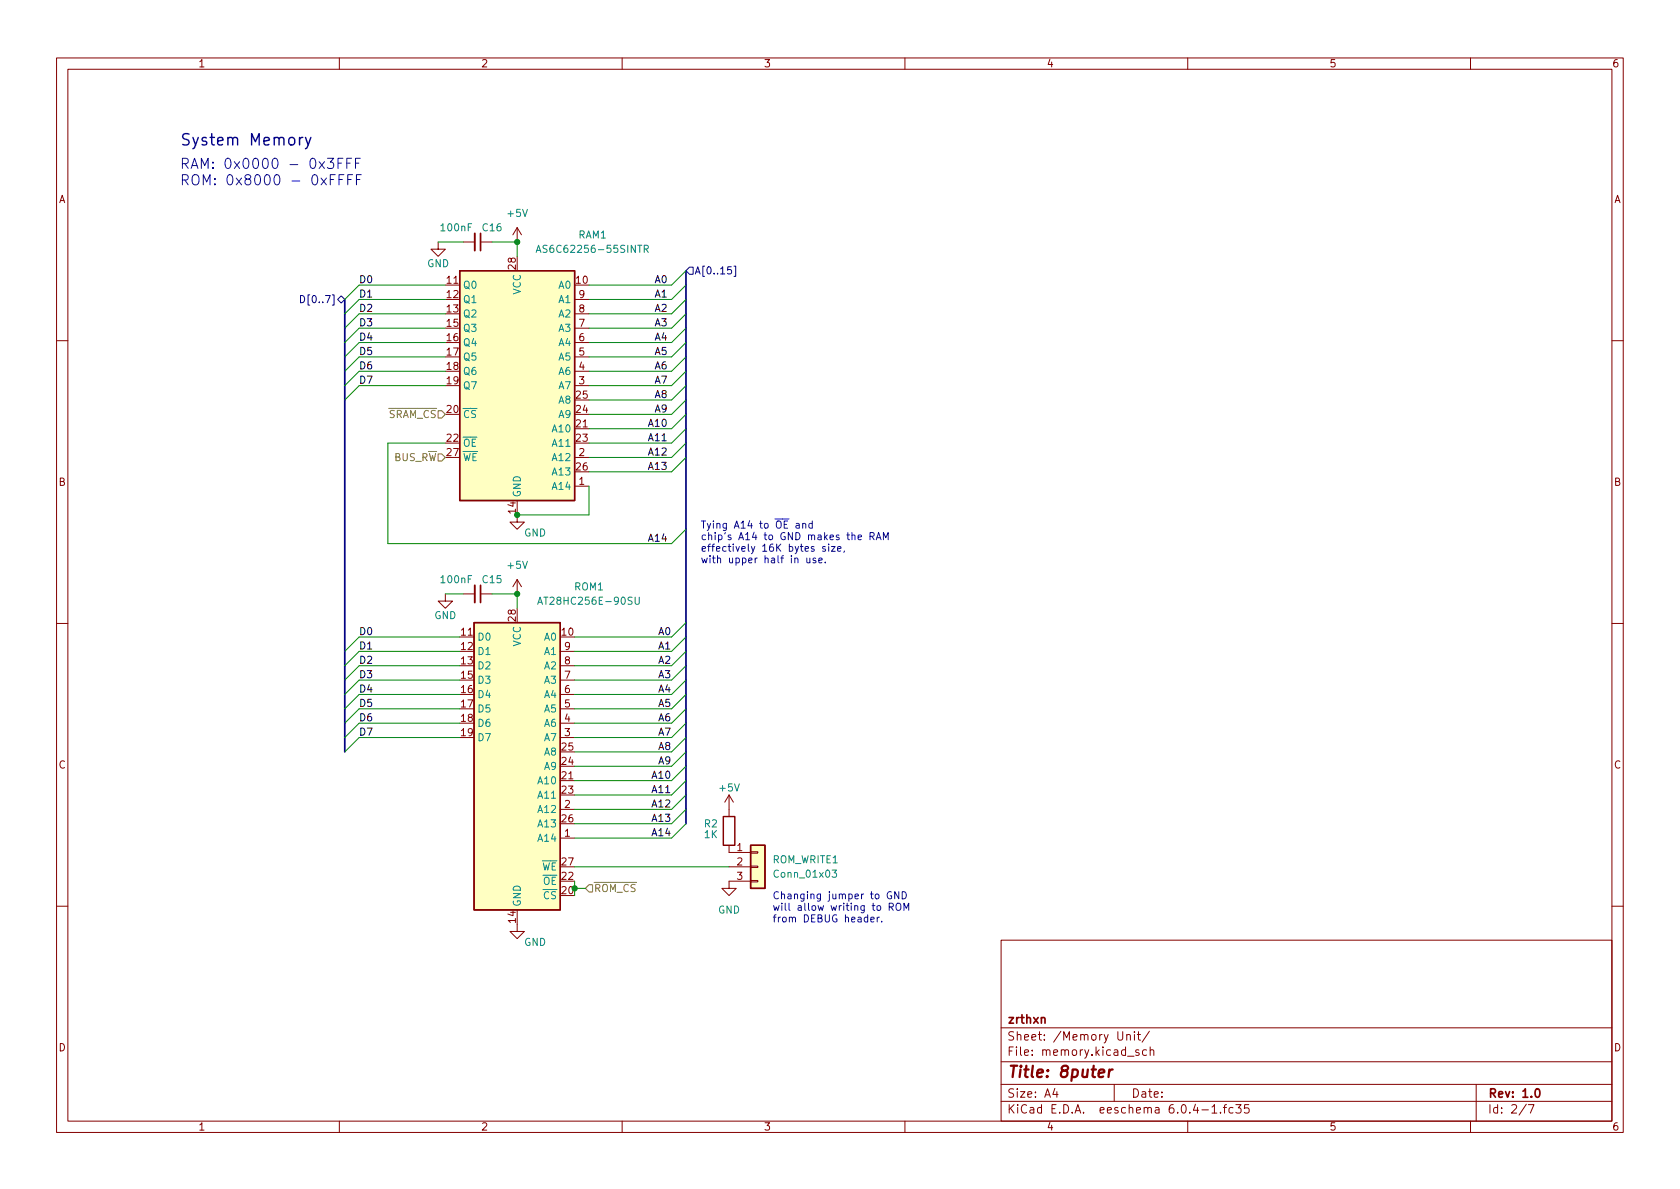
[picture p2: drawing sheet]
<svg xmlns="http://www.w3.org/2000/svg" width="297mm" height="210mm" viewBox="0 0 297 210" stroke-linecap="round" stroke-linejoin="round" font-family="sans-serif">
<g fill="none" stroke="#840000" stroke-width=".18">
<path d="M10 10.2h277v190.1h-277zM12 12.2h273v186.1h-273zM60 10.2v2M110 10.2v2M160 10.2v2M210 10.2v2M260 10.2v2M77.5 42.8v1.3h-1.3l1.3 1.2 1.2-1.2h-1.2M78.7 50.4h2.6M81.9 42.8h2M85 42.8h2M91.4 40.3l.8 1.2"/>
<path d="M91.4 40.3v2.5M91.4 40.3l-.7 1.2M101.6 58h2.5M101.6 55.5h2.5M101.6 53h2.5M10 60.2h2M101.6 75.8h2.5M101.6 68.2h2.5M101.6 65.7h2.5M101.6 63.1h2.5M101.6 60.6h2.5M285 60.2h2"/>
<path d="M91.4 91.1v1.2h-1.2l1.2 1.3 1.3-1.3h-1.3M101.6 86h2.5M101.6 80.9h2.5M10 110.2h2M78.7 105v1.3h1.3l-1.3 1.3-1.2-1.3h1.2M81.3 112.6h2.5M81.9 105h2M85 105h2M91.4 102.5v2.5M91.4 102.5l-.7 1.3M91.4 102.5l.8 1.3M99.1 117.7h2.5"/>
<path d="M99.1 115.2h2.5M285 110.2h2M99.1 138h2.5M99.1 130.4h2.5M99.1 127.9h2.5M99.1 125.3h2.5M99.1 122.8h2.5M99.1 120.3h2.5M99.1 148.2h2.5M99.1 143.1h2.5M128.9 140.6l.8 1.3M128.9 140.6v3.8"/>
<path d="M128.9 149.5v1.2h3.8M128.9 140.6l-.8 1.3M128.9 153.3h3.8M132.7 155.7h1.3v.3h-1.3zM132.7 153.2h1.3v.2h-1.3zM132.7 150.6h1.3v.3h-1.3zM132.7 155.8h-3.8v1.3h1.3l-1.3 1.3-1.3-1.3h1.3M10 160.2h2M91.4 163.4v1.3h-1.2l1.2 1.3 1.3-1.3h-1.3M177 166.3h108v32h-108zM285 160.2h2M60 198.3v2"/>
<path d="M110 198.3v2M160 198.3v2M177 194.8h108M177 191.8h108M177 187.8h108M177 181.8h108M186.5 192.5l-.4 1h1M186.9 193v1M197 191.8v3M197.6 182.4v1.2l.3 .3h.5l.1-.3v-1.2M199.2 183.1l.2-.2 .4 .1 .1 .9M199.2 182.9v1"/>
<path d="M200.6 182.4v.2M200.6 182.9v1M201.1 182.9h.5M201.3 182.4v1.3l.3 .2M201.4 185.7l-.4-.1-.2 .2 .1 .3 .5 .1v.4h-.6M202.7 185.7l-.4-.1-.3 .3v.4l.1 .3h.6M203.2 182.4l-1.3 1.9M203.4 185.8l.2-.2 .3 .1 .1 .9M203.4 185.1v1.5M210 198.3v2M212.5 196.3h1.1M214.3 195.8l.4-.5v1.5"/>
<path d="M214.3 196.8h.8M215.8 196.7v.1M216.3 195.8h.6M216.9 195.3l-.4 .2v1.3M218 195.9l-.4-.1-.3 .3v.4l.1 .3h.6M218.5 195.3h.9l-.5 .6 .5 .1v.7l-.3 .1h-.4l-.2-.1M220.8 195.3h-.7l-.1 .7 .2-.1 .5 .1 .2 .2-.1 .5-.2 .1-.6-.1M260 198.3v2M261 191.8v6.5M269.9 195.3l-1.3 1.9M270.2 195.3h1l-.6 1.5"/>
</g>
<path d="M85 41.3v3M85 103.5v3M271.6 192.6l.2-.1a.82 .82 0 0 1 .6 .7 .82 .82 0 0 1-.3 .8h-.2a.81 .81 0 0 1-.6-.6 .81 .81 0 0 1 .3-.8z" fill="none" stroke="#840000" stroke-width=".3"/>
<path d="M194.3 189.8l.9-.2v-.4l-.2-.1-.6 .1-.2 1 .3 .3 .5-.1M196.2 189.1l-.2 1.4M196.7 189.1l-.4 .1-.2 .3" fill="none" stroke="#840000" stroke-width=".4"/>
<path d="M83.9 41.3v3M83.9 103.5v3" fill="none" stroke="#840000" stroke-width=".33"/>
<g fill="#ffffc2" stroke="#ffffc2" stroke-width=".18">
<path d="M81.3 47.9h20.3v40.6h-20.3z"/>
<path d="M132.7 149.5h2.6v7.6h-2.6z"/>
<path d="M83.8 110.1h15.3v50.8h-15.3z"/>
</g>
<path d="M81.3 47.9h20.3v40.6h-20.3zM83.8 110.1h15.3v50.8h-15.3zM127.9 144.4h2v5.1h-2zM132.7 149.5h2.6v7.6h-2.6z" fill="none" stroke="#840000" stroke-width=".25"/>
<path d="M94.8 44.6l.4-1.2 .4 1.2M94.9 44.3h.6M113.9 44h.6l.1-.2v-.3l-.7-.1v1.2M114.2 44l.4 .6M95.1 106.9l.4-1.3 .4 1.3M95.2 106.5h.6M112.3 105.6v1l.2 .3 .4-.1 .1-.2v-1M147.1 153.9h.8l-.4 .4 .4 .2v.5l-.2 .1-.6-.1" fill="none" stroke="#008484" stroke-width=".18"/>
<path d="M77.5 72.6h.6l.6 .7-.6 .6h-.6zM77.5 80.3h.6l.6 .6-.6 .6h-.6zM104.1 156.5h.7v1.2h-.7l-.6-.6z" fill="none" stroke="#848400" stroke-width=".18"/>
<path d="M53.1 52.3a.64 .64 0 0 1 .8 .6 .64 .64 0 0 1-.8 .6zM59.7 53l.6-.7 .7 .7-.7 .6zM121.9 47.2h.7v1.3h-.7l-.6-.6zM129.3 47.2h-.6l-.1 .6 .2-.1h.4l.2 .2-.1 .4-.2 .1-.5-.1M129.8 47.1h.3v1.8h-.3" fill="none" stroke="#000084" stroke-width=".18"/>
<g fill="none" stroke="#0000c2" stroke-width=".18">
<path d="M57.9 28h1.1l-.6 .7a.49 .49 0 0 1 .6 .3v.4l-.2 .3-.7 .1-.2-.2M59.3 30.9h-.9v1.8M59.8 28.8h.6M59.9 31.7h.6M60.6 28h-.8v1.8M60.8 30.9h-.9v1.8M61.3 28.8h.6M61.5 31.7h.6M62.2 28h-.9v1.8M62.3 30.9h-.8v1.8M62.9 28.8h.6M63 31.7h.6"/>
<path d="M63.7 28h-.8v1.8M63.9 30.9h-.9v1.8M142.6 98.7l.1 .8h.3l.2-.1M143.2 98.7v.8M143.6 92.6h-.3l-.3 .2 .1 .5h.5M143.6 92.1v1.3M144.2 98.7h-.3l-.2 .2 .1 .1 .4 .2v.3h-.5M144.8 99.1l.6-.1-.1-.3h-.4l-.1 .2v.6h.5M145.9 96.7l-.3-.1-.2 .2 .1 .2 .4 .1v.3h-.5M145.9 99.4v.1M146.5 96.6v.9M147 96.6h.7l-.7 .9h.7"/>
<path d="M148.1 97.1l.6-.2-.1-.2-.3-.1-.2 .2 .1 .6h.4M149.3 97.4l-.1 .3M151.7 95l.6-.1v-.2l-.4-.1-.2 .2 .1 .6h.5M153.8 94.8h.6l.2-.2-.1-.3-.7-.1v1.2M154.1 94.8l.5 .6M154.9 95.4l.4-1.2 .5 1.2M155 95.1h.7M156.2 95.4v-1.2l.4 .9 .4-.9v1.2M157.6 157.7a.59 .59 0 0 0-.7 .6 .59 .59 0 0 0 .7 .6v-.5h-.2M158.5 159.9l.2-.2a.43 .43 0 0 1 .6 .4v.5a.42 .42 0 0 1-.4 .4 .42 .42 0 0 1-.5-.4zM158.9 157.7v1.2l-.7-1.2v1.2M159.5 157.7a.64 .64 0 0 1 .8 .6 .64 .64 0 0 1-.8 .6z"/>
<path d="M154 162.6l.6-.1-.1-.3h-.4l-.1 .2v.6h.5M155.1 162.2v.8M155.5 162.2l-.4 .2M155.9 162.9v.1M157.2 160.4l.6-.1 .1-.2v-.3l-.7-.1v1.3M157.5 160.4l.4 .6M159.8 161v-1.3l.4 .9 .5-.9v1.3"/>
</g>
<path d="M54 24.3l.5 1.3M55 24.3l-.7 1.8-.3 .2" fill="none" stroke="#0000c2" stroke-width=".25"/>
<path d="M61 53v80M121.3 47.9v97.8" fill="none" stroke="#000084" stroke-width=".3"/>
<g fill="none" stroke="#008400" stroke-width=".18">
<path d="M77.5 42.8h4.4M78.7 55.5h-15.2l-2.5 2.5M78.7 50.4h-15.2l-2.5 2.6M78.7 53h-15.2l-2.5 2.5M78.7 58h-15.2l-2.5 2.6M87 42.8h4.4v2.5M121.3 53l-2.6 2.5h-14.6M121.3 47.9l-2.6 2.5h-14.6M121.3 50.4l-2.6 2.6h-14.6M121.3 58l-2.6 2.6h-14.6M121.3 55.5l-2.6 2.5h-14.6M78.7 68.2h-15.2l-2.5 2.5"/>
<path d="M78.7 65.7h-15.2l-2.5 2.5M78.7 63.1h-15.2l-2.5 2.6M78.7 60.6h-15.2l-2.5 2.5M78.7 78.4h-10.1v17.7h50.1l2.6-2.5M121.3 65.7l-2.6 2.5h-14.6M121.3 63.1l-2.6 2.6h-14.6M121.3 70.7l-2.6 2.6h-14.6M121.3 73.3l-2.6 2.5h-14.6M121.3 68.2l-2.6 2.5h-14.6M121.3 60.6l-2.6 2.5h-14.6M121.3 78.4l-2.6 2.5h-14.6M121.3 75.8l-2.6 2.6h-14.6"/>
<path d="M104.1 86v5.1h-12.7M121.3 80.9l-2.6 2.5h-14.6M78.7 105h3.2M81.3 112.6h-17.8l-2.5 2.6M81.3 115.2h-17.8l-2.5 2.5M81.3 117.7h-17.8l-2.5 2.6M87 105h4.4v2.6M121.3 110.1l-2.6 2.5h-17.1M121.3 117.7l-2.6 2.6h-17.1M121.3 112.6l-2.6 2.6h-17.1M121.3 115.2l-2.6 2.5h-17.1M81.3 120.3h-17.8l-2.5 2.5"/>
<path d="M81.3 125.3h-17.8l-2.5 2.6M81.3 127.9h-17.8l-2.5 2.5M81.3 130.4h-17.8l-2.5 2.6M81.3 122.8h-17.8l-2.5 2.5M121.3 130.4l-2.6 2.6h-17.1M121.3 138l-2.6 2.6h-17.1M121.3 133l-2.6 2.5h-17.1M121.3 135.5l-2.6 2.5h-17.1M121.3 122.8l-2.6 2.5h-17.1M121.3 125.3l-2.6 2.6h-17.1M121.3 127.9l-2.6 2.5h-17.1M121.3 120.3l-2.6 2.5h-17.1"/>
<path d="M101.6 155.8v1.3h1.9M101.6 153.3h27.3M121.3 140.6l-2.6 2.5h-17.1M121.3 145.7l-2.6 2.5h-17.1M121.3 143.1l-2.6 2.6h-17.1"/>
</g>
<g fill="#008400" stroke="#008400" stroke-width=".18">
<circle cx="101.6" cy="157.1" r=".46"/>
<circle cx="91.4" cy="42.8" r=".46"/>
<circle cx="91.4" cy="91.1" r=".46"/>
<circle cx="91.4" cy="105" r=".46"/>
</g>
<text font-size="2.8" fill="#0000c2" x="31.7" y="25.7">System Memory</text>
<text font-size="2.8" fill="#840000" x="178" y="190.6">Title: 8puter</text>
<g font-size="2.5" fill="#0000c2">
<text x="31.7" y="29.9">RAM: 0x0000 - 0x3FFF</text>
<text x="31.7" y="32.8">ROM: 0x8000 - 0xFFFF</text>
</g>
<g font-size="2.1" fill="#840000">
<text x="178" y="184">Sheet: /Memory Unit/</text>
<text x="178" y="181">zrthxn</text>
<text x="178" y="186.7">File: memory.kicad_sch</text>
<text x="178" y="196.9">KiCad E.D.A. eeschema 6.0.4-1.fc35</text>
<text x="178" y="194.1">Size: A4</text>
<text x="200" y="194.1">Date:</text>
<text x="263" y="194.1">Rev: 1.0</text>
<text x="263" y="196.9">Id: 2/7</text>
</g>
<g font-size="1.8" fill="#840000">
<text x="35" y="11.9">1</text>
<text x="85" y="11.9">2</text>
<text x="135" y="11.9">3</text>
<text x="185" y="11.9">4</text>
<text x="235" y="11.9">5</text>
<text x="285" y="11.9">6</text>
<text x="10.3" y="35.9">A</text>
<text x="285.3" y="35.9">A</text>
<text x="91.2" y="47.6" transform="rotate(-90 91.2 47.6)">28</text>
<text x="79" y="50.2">11</text>
<text x="79" y="52.7">12</text>
<text x="101.9" y="50.2">10</text>
<text x="102.4" y="52.7">9</text>
<text x="79" y="55.2">13</text>
<text x="79" y="57.8">15</text>
<text x="102.4" y="57.8">7</text>
<text x="102.4" y="55.2">8</text>
<text x="79" y="60.3">16</text>
<text x="79" y="62.9">17</text>
<text x="79" y="65.4">18</text>
<text x="102.4" y="65.4">4</text>
<text x="102.4" y="62.9">5</text>
<text x="102.4" y="60.3">6</text>
<text x="79" y="67.9">19</text>
<text x="101.9" y="70.5">25</text>
<text x="102.4" y="67.9">3</text>
<text x="79" y="73">20</text>
<text x="101.9" y="75.6">21</text>
<text x="101.9" y="73">24</text>
<text x="79" y="78.1">22</text>
<text x="79" y="80.6">27</text>
<text x="101.9" y="78.1">23</text>
<text x="101.9" y="83.2">26</text>
<text x="102.4" y="80.6">2</text>
<text x="10.3" y="85.9">B</text>
<text x="102.4" y="85.7">1</text>
<text x="285.3" y="85.9">B</text>
<text x="91.2" y="90.8" transform="rotate(-90 91.2 90.8)">14</text>
<text x="81.6" y="112.4">11</text>
<text x="91.2" y="109.8" transform="rotate(-90 91.2 109.8)">28</text>
<text x="99.3" y="112.4">10</text>
<text x="81.6" y="114.9">12</text>
<text x="81.6" y="117.5">13</text>
<text x="99.8" y="117.5">8</text>
<text x="99.8" y="114.9">9</text>
<text x="81.6" y="120">15</text>
<text x="81.6" y="122.5">16</text>
<text x="81.6" y="125.1">17</text>
<text x="99.8" y="125.1">5</text>
<text x="99.8" y="122.5">6</text>
<text x="99.8" y="120">7</text>
<text x="81.6" y="127.6">18</text>
<text x="81.6" y="130.2">19</text>
<text x="99.8" y="130.2">3</text>
<text x="99.8" y="127.6">4</text>
<text x="10.3" y="135.9">C</text>
<text x="99.3" y="137.8">21</text>
<text x="99.3" y="135.2">24</text>
<text x="99.3" y="132.7">25</text>
<text x="285.3" y="135.9">C</text>
<text x="99.3" y="140.3">23</text>
<text x="99.8" y="142.9">2</text>
<text x="99.3" y="145.4">26</text>
<text x="99.8" y="147.9">1</text>
<text x="99.3" y="155.6">22</text>
<text x="99.3" y="153">27</text>
<text x="130.3" y="150.5">1</text>
<text x="130.3" y="153">2</text>
<text x="130.3" y="155.6">3</text>
<text x="91.2" y="163.2" transform="rotate(-90 91.2 163.2)">14</text>
<text x="10.3" y="185.9">D</text>
<text x="285.3" y="185.9">D</text>
<text x="35" y="199.9">1</text>
<text x="85" y="199.9">2</text>
<text x="135" y="199.9">3</text>
<text x="185" y="199.9">4</text>
<text x="235" y="199.9">5</text>
<text x="285" y="199.9">6</text>
</g>
<g font-size="1.8" fill="#008484">
<text x="78.1" y="40.9">100nF</text>
<text x="85.4" y="40.9">C16</text>
<text x="89.8" y="38.3">+5V</text>
<text x="75.5" y="47.2">GND</text>
<text x="96" y="44.7">AS6C62256-55SINTR</text>
<text x="102.3" y="42.2">RAM1</text>
<text x="81.8" y="51">Q0</text>
<text x="81.8" y="53.6">Q1</text>
<text x="92.1" y="52.1" transform="rotate(-90 92.1 52.1)">VCC</text>
<text x="98.8" y="51">A0</text>
<text x="98.8" y="53.6">A1</text>
<text x="81.8" y="56.1">Q2</text>
<text x="81.8" y="58.7">Q3</text>
<text x="98.8" y="58.7">A3</text>
<text x="98.8" y="56.1">A2</text>
<text x="81.8" y="61.2">Q4</text>
<text x="81.8" y="63.7">Q5</text>
<text x="98.8" y="63.7">A5</text>
<text x="98.8" y="61.2">A4</text>
<text x="81.8" y="66.3">Q6</text>
<text x="81.8" y="68.8">Q7</text>
<text x="98.8" y="71.4">A8</text>
<text x="98.8" y="68.8">A7</text>
<text x="98.8" y="66.3">A6</text>
<text x="81.8" y="73.9">~{CS}</text>
<text x="97.8" y="76.4">A10</text>
<text x="98.8" y="73.9">A9</text>
<text x="81.8" y="79">~{OE}</text>
<text x="81.8" y="81.5">~{WE}</text>
<text x="97.8" y="81.5">A12</text>
<text x="97.8" y="79">A11</text>
<text x="92.1" y="88" transform="rotate(-90 92.1 88)">GND</text>
<text x="97.8" y="86.6">A14</text>
<text x="97.8" y="84.1">A13</text>
<text x="92.6" y="94.9">GND</text>
<text x="89.8" y="100.6">+5V</text>
<text x="78.1" y="103.1">100nF</text>
<text x="85.4" y="103.1">C15</text>
<text x="96.1" y="106.9">AT28HC256E-90SU</text>
<text x="101.6" y="104.4">ROM1</text>
<text x="76.8" y="109.5">GND</text>
<text x="84.3" y="113.3">D0</text>
<text x="96.3" y="113.3">A0</text>
<text x="84.3" y="115.8">D1</text>
<text x="84.3" y="118.4">D2</text>
<text x="92.1" y="114.3" transform="rotate(-90 92.1 114.3)">VCC</text>
<text x="96.3" y="118.4">A2</text>
<text x="96.3" y="115.8">A1</text>
<text x="84.3" y="120.9">D3</text>
<text x="84.3" y="123.4">D4</text>
<text x="84.3" y="126">D5</text>
<text x="96.3" y="126">A5</text>
<text x="96.3" y="123.4">A4</text>
<text x="96.3" y="120.9">A3</text>
<text x="84.3" y="128.5">D6</text>
<text x="84.3" y="131.1">D7</text>
<text x="96.3" y="131.1">A7</text>
<text x="96.3" y="128.5">A6</text>
<text x="96.3" y="136.1">A9</text>
<text x="96.3" y="133.6">A8</text>
<text x="95.3" y="143.8">A12</text>
<text x="95.3" y="138.7">A10</text>
<text x="95.3" y="141.2">A11</text>
<text x="127.3" y="139.9">+5V</text>
<text x="95.3" y="148.8">A14</text>
<text x="95.3" y="146.3">A13</text>
<text x="124.6" y="146.3">R2</text>
<text x="124.6" y="148.2">1K</text>
<text x="94.3" y="153.9">~{WE}</text>
<text x="136.5" y="152.6">ROM_WRITE1</text>
<text x="137.2" y="155.2">Conn_01x03</text>
<text x="92.1" y="160.4" transform="rotate(-90 92.1 160.4)">GND</text>
<text x="94.6" y="156.5">~{OE}</text>
<text x="94.7" y="159">~{CS}</text>
<text x="126.9" y="161.5">GND</text>
<text x="92.6" y="167.3">GND</text>
</g>
<g font-size="1.8" fill="#000084">
<text x="54.1" y="53.6">D[0..7]</text>
<text x="122.7" y="48.5">A[0..15]</text>
</g>
<g font-size="1.8">
<text x="63.8" y="50.1">D0</text>
<text x="63.8" y="52.6">D1</text>
<text x="115.8" y="50.1">A0</text>
<text x="115.8" y="52.6">A1</text>
<text x="63.8" y="57.7">D3</text>
<text x="63.8" y="55.1">D2</text>
<text x="115.8" y="55.1">A2</text>
<text x="115.8" y="57.7">A3</text>
<text x="63.8" y="65.3">D6</text>
<text x="63.8" y="60.2">D4</text>
<text x="63.8" y="62.8">D5</text>
<text x="115.8" y="60.2">A4</text>
<text x="115.8" y="62.8">A5</text>
<text x="115.8" y="65.3">A6</text>
<text x="63.8" y="67.8">D7</text>
<text x="115.8" y="67.8">A7</text>
<text x="115.8" y="70.4">A8</text>
<text x="114.9" y="75.5">A10</text>
<text x="115.8" y="72.9">A9</text>
<text x="114.9" y="80.5">A12</text>
<text x="114.9" y="78">A11</text>
<text x="114.9" y="83.1">A13</text>
<text x="114.9" y="95.8">A14</text>
<text x="63.8" y="112.3">D0</text>
<text x="116.5" y="112.3">A0</text>
<text x="63.8" y="117.4">D2</text>
<text x="63.8" y="119.9">D3</text>
<text x="63.8" y="114.8">D1</text>
<text x="116.5" y="119.9">A3</text>
<text x="116.5" y="117.4">A2</text>
<text x="116.5" y="114.8">A1</text>
<text x="63.8" y="125">D5</text>
<text x="63.8" y="122.5">D4</text>
<text x="116.5" y="125">A5</text>
<text x="116.5" y="122.5">A4</text>
<text x="63.8" y="127.5">D6</text>
<text x="63.8" y="130.1">D7</text>
<text x="116.5" y="130.1">A7</text>
<text x="116.5" y="127.5">A6</text>
<text x="115.5" y="137.7">A10</text>
<text x="116.5" y="132.6">A8</text>
<text x="116.5" y="135.2">A9</text>
<text x="115.5" y="142.8">A12</text>
<text x="115.5" y="140.2">A11</text>
<text x="115.5" y="145.3">A13</text>
<text x="115.5" y="147.9">A14</text>
</g>
<g font-size="1.8" fill="#848400">
<text x="67.3" y="73.9">~{SRAM_CS}</text>
<text x="68.2" y="81.5">BUS_R~{W}</text>
<text x="105" y="157.7">~{ROM_CS}</text>
</g>
<g font-size="1.8" fill="#0000c2">
<text x="123.8" y="93.5">Tying A14 to ~{OE} and</text>
<text x="123.8" y="95.5">chip's A14 to GND makes the RAM</text>
<text x="123.8" y="97.5">effectively 16K bytes size,</text>
<text x="123.8" y="99.6">with upper half in use.</text>
<text x="136.5" y="159">Changing jumper to GND</text>
<text x="136.5" y="161">will allow writing to ROM</text>
<text x="136.5" y="163.1">from DEBUG header.</text>
</g>
<text font-size="1.8" fill="#008400" x="99.3" y="158.1">20</text>
</svg>
